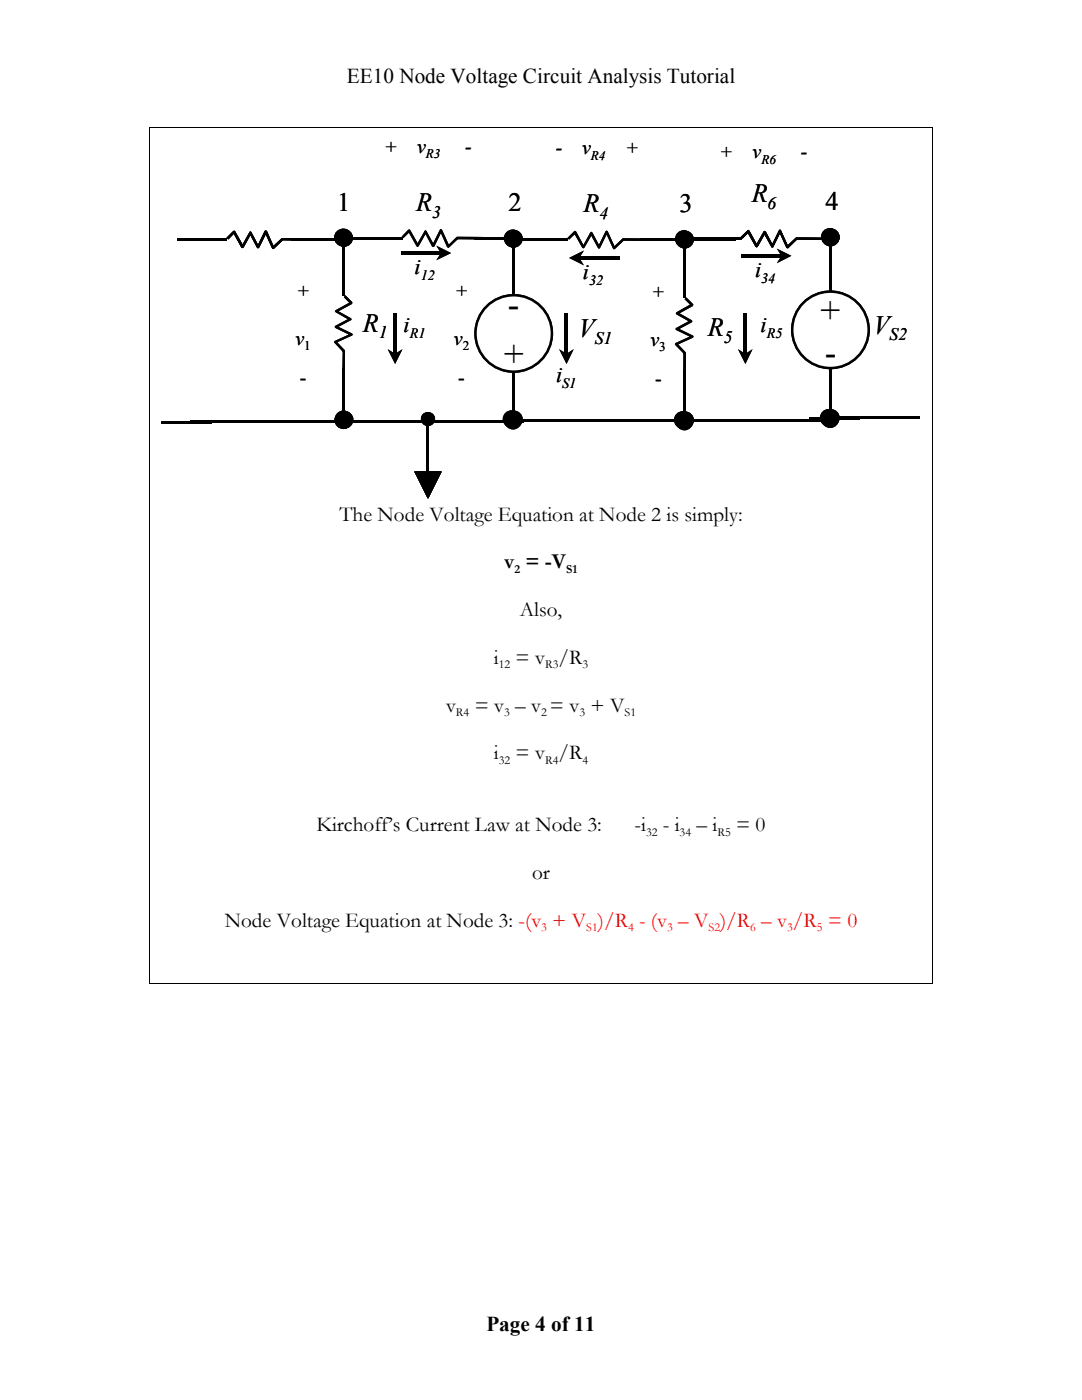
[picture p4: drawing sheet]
<svg xmlns="http://www.w3.org/2000/svg" width="216mm" height="279mm" viewBox="0 0 216 279" stroke-linecap="round" stroke-linejoin="round" font-family="sans-serif">
<g fill="#000">
<path d="M35.4 47.5h10v.5h-10zM46.5 46.1l.2-.1 .2 .1 1.7 3-.2 .2-.2-.2h.3h-.3l1.6-2.8 .2-.1 .1 .1 1.6 2.9-.2 .1-.2-.2h.4l-.4 .1 1.6-3.2 .4 .1 1.4 3.3h-.2l-.1-.2 .3 .1h-.4l1.9-1.8h5.1v.5h-5v-.2l.2 .1-1.8 1.8h-.3l-1.6-3.4 .4 .1h-.1h-.3l.2-.2 .3 .1-1.6 3.1-.2 .2-.2-.2-1.5-2.8h.3h-.3l.2-.2 .2 .2-1.6 2.8-.2 .1-.3-.1-1.6-3 .3 .1-.3-.1 .2-.1 .2 .1-1.3 1.4-.4-.3zM58.1 47.5h10.1v.5h-10.1zM68.4 49.1h.4v9.9h-.4zM68.9 58.9l1.4 1.4-.1 .4-3 1.6-.1-.2 .1-.2v.4v-.4l2.8 1.6 .2 .2-.1 .2-3 1.5-.1-.2 .2-.1v.3l-.1-.4 3.1 1.5 .2 .3-3.4 1.7-.1-.3h.2v.2v-.3l1.7 1.9v5.1h-.5l.1-5h.2l-.2 .1-1.8-1.9v-.1l3.5-1.7-.1 .4-.1-.1 .1-.2 .2 .2-.2 .2-3.1-1.6-.1-.2 .1-.2 2.9-1.5-.1 .4v-.4l.2 .2-.1 .2-2.9-1.6-.1-.2 .1-.2 3.1-1.7-.2 .3 .1-.2 .2 .2-.2 .1-1.3-1.3zM70.4 47.3h9.9v.5h-9.9zM80 50.2h8.1v.6h-8.1zM81.5 45.8h.1l.2 .1 1.7 3-.2 .1-.1-.1h.3h-.4l1.7-2.9 .3 .1 1.6 2.9-.3 .1-.1-.2h.3l-.4 .1 1.7-3.3 .3 .1 1.5 3.3-.2 .1-.1-.2h.1l-.2 .1 1.9-1.9 5 .1v.5h-5v-.3l.2 .2-1.9 1.7h-.1l-1.6-3.3h.4l-.1 .1-.3-.1 .2-.1 .2 .1-1.5 3.1-.3 .1-.2-.1-1.5-2.9 .4 .1h-.1h-.3l.2-.2 .2 .2-1.6 2.7-.2 .2-.2-.2-1.7-3 .3 .1h-.2l.1-.2 .2 .2-1.3 1.3-.3-.3zM94.7 47.3h9v.5h-9zM102.2 49.3h.5v9.9h-.5zM103.3 47.6h10v.5h-10zM127.7 47.6h9v.5h-9z"/>
<path d="M136.4 49.4h.5v10h-.5zM136.6 59.7l.4-.3 1.3 1.3-.1 .4-3 1.6-.1-.2 .2-.1v.3l-.1-.4 2.9 1.6v.3l-3 1.7v-.2l.1-.2 .1 .2-.1 .1-.1-.4 3.2 1.6 .1 .2-.1 .2-3.3 1.5-.1-.2 .2-.1v.2v-.3l1.7 1.8v5.1h-.5l.1-4.9h.2l-.1 .1-1.8-1.9v-.2l3.4-1.5-.1 .4v-.4l.1 .2v.2l-3.3-1.7 .1-.3 2.9-1.5v.4l-.1-.1 .1-.2 .1 .1-.1 .2-2.8-1.6-.2-.2 .2-.2 3-1.7-.1 .3v-.2l.2 .1-.2 .2zM137.8 47.5h9v.5h-9zM138.1 47.4h9.9v.5h-9.9zM147.8 47.3l1.4-1.4h.2l1.8 3.1-.2 .1-.2-.1 .3-.1v.1h-.3l1.6-2.8 .2-.1 .2 .1 1.5 2.9-.2 .1-.2-.2h.4l-.4 .1 1.6-3.2 .1-.1 .2 .2 1.5 3.2-.2 .1-.1-.2h.3h-.4l1.9-1.7h5.1v.5l-5-.1v-.2l.2 .2-2 1.8-.2-.2-1.5-3.2h.4h-.3l.1-.1 .2 .1-1.5 3.2h-.2h-.2l-1.6-3 .4 .1-.1 .1-.2-.1 .2-.2 .2 .1-1.6 2.9-.3 .1-1.8-3.1 .3 .1-.2-.1 .1-.2 .2 .2-1.4 1.4zM165.5 49h.5v9.9h-.5zM78.5 62.6h.6v8.1h-.6zM112.7 62.6h.6v8.1h-.6zM148.4 62.6h.6v8.1h-.6zM32.1 84h10.1v.5h-10.1zM38 83.9h10.1v.6h-10.1zM48.1 83.9h10.1v.6h-10.1z"/>
<path d="M58.2 83.9h10.1v.6h-10.1zM68.3 83.8h10v.5h-10zM68.3 73.5h.5v9h-.5zM74.2 83.8h10.1v.5h-10.1zM84.3 83.8h10.1v.5h-10.1zM85.1 84h.6v10.1h-.6zM94.4 83.8h10.1v.5h-10.1zM102.2 73.7h.4v9.1h-.4zM103.4 83.7h10.1v.5h-10.1zM113.6 83.7h10.1v.5h-10.1zM123.4 83.7h10.1v.5h-10.1zM132.4 83.7h10.1v.5h-10.1z"/>
<path d="M136.3 73.9h.5v9.1h-.5zM138.4 83.6h10.1v.5h-10.1zM141.6 83.6h10.1v.5h-10.1zM144.3 83.6h10.1v.5h-10.1zM154.4 83.6h10.1v.5h-10.1zM161.5 83.2h10.1v.5h-10.1zM165.5 73.5h.4v9h-.4zM167.5 83.1h10.1v.6h-10.1zM170.7 83.1h10.1v.6h-10.1zM173.5 83.1h10.1v.6h-10.1z"/>
</g>
<g fill="#000" stroke="#000" stroke-width=".49">
<circle cx="68.5" cy="47.4" r="1.55"/>
<circle cx="68.6" cy="47.4" r="1.52"/>
<circle cx="68.7" cy="47.5" r="1.54"/>
<circle cx="102.3" cy="47.6" r="1.52"/>
<circle cx="102.5" cy="47.7" r="1.52"/>
<circle cx="102.5" cy="47.6" r="1.55"/>
<circle cx="136.5" cy="47.7" r="1.52"/>
<circle cx="136.6" cy="47.8" r="1.52"/>
<circle cx="136.7" cy="47.8" r="1.54"/>
<circle cx="165.6" cy="47.3" r="1.52"/>
<circle cx="165.7" cy="47.4" r="1.54"/>
<circle cx="165.8" cy="47.3" r="1.54"/>
<circle cx="68.6" cy="83.7" r="1.52"/>
<circle cx="68.6" cy="83.9" r="1.55"/>
<circle cx="68.8" cy="83.8" r="1.54"/>
<circle cx="102.1" cy="83.7" r="1.55"/>
<circle cx="102.4" cy="83.9" r="1.52"/>
<circle cx="102.5" cy="83.7" r="1.55"/>
<circle cx="136.3" cy="83.8" r="1.54"/>
<circle cx="136.6" cy="84.1" r="1.53"/>
<circle cx="136.7" cy="83.9" r="1.54"/>
<circle cx="165.4" cy="83.4" r="1.54"/>
<circle cx="165.7" cy="83.6" r="1.52"/>
<circle cx="165.8" cy="83.4" r="1.54"/>
</g>
<g fill="#000" stroke="#000" stroke-width=".2">
<path d="M82.8 94.1h5.2l-2.6 5.3z"/>
<circle cx="85.4" cy="83.6" r="1.31"/>
</g>
<path d="M87.1 49l2.9 1.5-2.9 1.4 .9-1.4zM77.4 69.7l1.4 .9 1.5-.9-1.5 2.9zM111.6 69.7l1.4 .9 1.5-.9-1.5 2.9zM147.2 69.7l1.5 .9 1.5-.9-1.5 2.9z" fill="#000"/>
<circle cx="165.7" cy="65.8" r="7.6" fill="#fff" stroke="#000" stroke-width=".49"/>
<path d="M114.6 46.1h.1l.2 .1 1.7 3-.2 .1-.2-.2h.4l-.4 .1 1.7-2.9 .3 .1 1.5 2.9-.2 .1-.1-.2 .2-.1 .1 .1-.4 .1 1.5-3.2 .2-.1 .3 .1 1.4 3.3-.2 .1-.1-.2 .3 .1h-.3l1.9-1.9 5 .1v.5l-5-.1v-.2l.2 .2-1.8 1.7h-.3l-1.6-3.3h.4h-.3l.1-.1 .3 .1-1.6 3.1-.3 .1-1.7-3 .4 .1h-.3l.2-.2 .2 .2-1.6 2.7-.2 .2-.2-.2-1.7-3 .2 .2-.1-.1 .1-.2 .2 .2-1.3 1.3-.4-.3zM115.5 51.1h8.1v.7h-8.1zM147.9 50.7h8.1v.7h-8.1z" fill="#000"/>
<path d="M113.6 51.5l2.9-1.5-.9 1.5 .9 1.5zM155 49.6l2.9 1.5-2.9 1.4 .9-1.4z" fill="#000"/>
<circle cx="102.5" cy="66.5" r="7.6" fill="#fff" stroke="#000" stroke-width=".49"/>
<g fill="#000">
<path d="M35.4 47.5h10v.5h-10zM46.5 46.1l.2-.1 .2 .1 1.7 3-.2 .2-.2-.2h.3h-.3l1.6-2.8 .2-.1 .1 .1 1.6 2.9-.2 .1-.2-.2h.4l-.4 .1 1.6-3.2 .4 .1 1.4 3.3h-.2l-.1-.2 .3 .1h-.4l1.9-1.8h5.1v.5h-5v-.2l.2 .1-1.8 1.8h-.3l-1.6-3.4 .4 .1h-.1h-.3l.2-.2 .3 .1-1.6 3.1-.2 .2-.2-.2-1.5-2.8h.3h-.3l.2-.2 .2 .2-1.6 2.8-.2 .1-.3-.1-1.6-3 .3 .1-.3-.1 .2-.1 .2 .1-1.3 1.4-.4-.3zM58.1 47.5h10.1v.5h-10.1zM68.4 49.1h.4v9.9h-.4zM68.9 58.9l1.4 1.4-.1 .4-3 1.6-.1-.2 .1-.2v.4v-.4l2.8 1.6 .2 .2-.1 .2-3 1.5-.1-.2 .2-.1v.3l-.1-.4 3.1 1.5 .2 .3-3.4 1.7-.1-.3h.2v.2v-.3l1.7 1.9v5.1h-.5l.1-5h.2l-.2 .1-1.8-1.9v-.1l3.5-1.7-.1 .4-.1-.1 .1-.2 .2 .2-.2 .2-3.1-1.6-.1-.2 .1-.2 2.9-1.5-.1 .4v-.4l.2 .2-.1 .2-2.9-1.6-.1-.2 .1-.2 3.1-1.7-.2 .3 .1-.2 .2 .2-.2 .1-1.3-1.3zM70.4 47.3h9.9v.5h-9.9zM80 50.2h8.1v.6h-8.1zM81.5 45.8h.1l.2 .1 1.7 3-.2 .1-.1-.1h.3h-.4l1.7-2.9 .3 .1 1.6 2.9-.3 .1-.1-.2h.3l-.4 .1 1.7-3.3 .3 .1 1.5 3.3-.2 .1-.1-.2h.1l-.2 .1 1.9-1.9 5 .1v.5h-5v-.3l.2 .2-1.9 1.7h-.1l-1.6-3.3h.4l-.1 .1-.3-.1 .2-.1 .2 .1-1.5 3.1-.3 .1-.2-.1-1.5-2.9 .4 .1h-.1h-.3l.2-.2 .2 .2-1.6 2.7-.2 .2-.2-.2-1.7-3 .3 .1h-.2l.1-.2 .2 .2-1.3 1.3-.3-.3zM94.7 47.3h9v.5h-9zM102.2 49.3h.5v9.9h-.5zM103.3 47.6h10v.5h-10zM127.7 47.6h9v.5h-9z"/>
<path d="M136.4 49.4h.5v10h-.5zM136.6 59.7l.4-.3 1.3 1.3-.1 .4-3 1.6-.1-.2 .2-.1v.3l-.1-.4 2.9 1.6v.3l-3 1.7v-.2l.1-.2 .1 .2-.1 .1-.1-.4 3.2 1.6 .1 .2-.1 .2-3.3 1.5-.1-.2 .2-.1v.2v-.3l1.7 1.8v5.1h-.5l.1-4.9h.2l-.1 .1-1.8-1.9v-.2l3.4-1.5-.1 .4v-.4l.1 .2v.2l-3.3-1.7 .1-.3 2.9-1.5v.4l-.1-.1 .1-.2 .1 .1-.1 .2-2.8-1.6-.2-.2 .2-.2 3-1.7-.1 .3v-.2l.2 .1-.2 .2zM137.8 47.5h9v.5h-9zM138.1 47.4h9.9v.5h-9.9zM147.8 47.3l1.4-1.4h.2l1.8 3.1-.2 .1-.2-.1 .3-.1v.1h-.3l1.6-2.8 .2-.1 .2 .1 1.5 2.9-.2 .1-.2-.2h.4l-.4 .1 1.6-3.2 .1-.1 .2 .2 1.5 3.2-.2 .1-.1-.2h.3h-.4l1.9-1.7h5.1v.5l-5-.1v-.2l.2 .2-2 1.8-.2-.2-1.5-3.2h.4h-.3l.1-.1 .2 .1-1.5 3.2h-.2h-.2l-1.6-3 .4 .1-.1 .1-.2-.1 .2-.2 .2 .1-1.6 2.9-.3 .1-1.8-3.1 .3 .1-.2-.1 .1-.2 .2 .2-1.4 1.4zM165.5 49h.5v9.9h-.5zM78.5 62.6h.6v8.1h-.6zM112.7 62.6h.6v8.1h-.6zM148.4 62.6h.6v8.1h-.6zM32.1 84h10.1v.5h-10.1zM38 83.9h10.1v.6h-10.1zM48.1 83.9h10.1v.6h-10.1z"/>
<path d="M58.2 83.9h10.1v.6h-10.1zM68.3 83.8h10v.5h-10zM68.3 73.5h.5v9h-.5zM74.2 83.8h10.1v.5h-10.1zM84.3 83.8h10.1v.5h-10.1zM85.1 84h.6v10.1h-.6zM94.4 83.8h10.1v.5h-10.1zM102.2 73.7h.4v9.1h-.4zM103.4 83.7h10.1v.5h-10.1zM113.6 83.7h10.1v.5h-10.1zM123.4 83.7h10.1v.5h-10.1zM132.4 83.7h10.1v.5h-10.1z"/>
<path d="M136.3 73.9h.5v9.1h-.5zM138.4 83.6h10.1v.5h-10.1zM141.6 83.6h10.1v.5h-10.1zM144.3 83.6h10.1v.5h-10.1zM154.4 83.6h10.1v.5h-10.1zM161.5 83.2h10.1v.5h-10.1zM165.5 73.5h.4v9h-.4zM167.5 83.1h10.1v.6h-10.1zM170.7 83.1h10.1v.6h-10.1zM173.5 83.1h10.1v.6h-10.1z"/>
</g>
<g fill="#000" stroke="#000" stroke-width=".49">
<circle cx="68.5" cy="47.4" r="1.55"/>
<circle cx="68.6" cy="47.4" r="1.52"/>
<circle cx="68.7" cy="47.5" r="1.54"/>
<circle cx="102.3" cy="47.6" r="1.52"/>
<circle cx="102.5" cy="47.7" r="1.52"/>
<circle cx="102.5" cy="47.6" r="1.55"/>
<circle cx="136.5" cy="47.7" r="1.52"/>
<circle cx="136.6" cy="47.8" r="1.52"/>
<circle cx="136.7" cy="47.8" r="1.54"/>
<circle cx="165.6" cy="47.3" r="1.52"/>
<circle cx="165.7" cy="47.4" r="1.54"/>
<circle cx="165.8" cy="47.3" r="1.54"/>
<circle cx="68.6" cy="83.7" r="1.52"/>
<circle cx="68.6" cy="83.9" r="1.55"/>
<circle cx="68.8" cy="83.8" r="1.54"/>
<circle cx="102.1" cy="83.7" r="1.55"/>
<circle cx="102.4" cy="83.9" r="1.52"/>
<circle cx="102.5" cy="83.7" r="1.55"/>
<circle cx="136.3" cy="83.8" r="1.54"/>
<circle cx="136.6" cy="84.1" r="1.53"/>
<circle cx="136.7" cy="83.9" r="1.54"/>
<circle cx="165.4" cy="83.4" r="1.54"/>
<circle cx="165.7" cy="83.6" r="1.52"/>
<circle cx="165.8" cy="83.4" r="1.54"/>
</g>
<g fill="#000" stroke="#000" stroke-width=".2">
<path d="M82.8 94.1h5.2l-2.6 5.3z"/>
<circle cx="85.4" cy="83.6" r="1.31"/>
</g>
<path d="M87.1 49l2.9 1.5-2.9 1.4 .9-1.4zM77.4 69.7l1.4 .9 1.5-.9-1.5 2.9zM111.6 69.7l1.4 .9 1.5-.9-1.5 2.9zM147.2 69.7l1.5 .9 1.5-.9-1.5 2.9z" fill="#000"/>
<circle cx="165.7" cy="65.8" r="7.6" fill="#fff" stroke="#000" stroke-width=".49"/>
<path d="M114.6 46.1h.1l.2 .1 1.7 3-.2 .1-.2-.2h.4l-.4 .1 1.7-2.9 .3 .1 1.5 2.9-.2 .1-.1-.2 .2-.1 .1 .1-.4 .1 1.5-3.2 .2-.1 .3 .1 1.4 3.3-.2 .1-.1-.2 .3 .1h-.3l1.9-1.9 5 .1v.5l-5-.1v-.2l.2 .2-1.8 1.7h-.3l-1.6-3.3h.4h-.3l.1-.1 .3 .1-1.6 3.1-.3 .1-1.7-3 .4 .1h-.3l.2-.2 .2 .2-1.6 2.7-.2 .2-.2-.2-1.7-3 .2 .2-.1-.1 .1-.2 .2 .2-1.3 1.3-.4-.3zM115.5 51.1h8.1v.7h-8.1zM147.9 50.7h8.1v.7h-8.1z" fill="#000"/>
<path d="M113.6 51.5l2.9-1.5-.9 1.5 .9 1.5zM155 49.6l2.9 1.5-2.9 1.4 .9-1.4z" fill="#000"/>
<circle cx="102.5" cy="66.5" r="7.6" fill="#fff" stroke="#000" stroke-width=".49"/>
<path d="M29.7 25.4h.2v.2h-.2zM186.1 25.4h.1v.2h-.1zM29.7 196.1h.2v.2h-.2zM186.1 196.1h.1v.2h-.1z" fill="#000"/>
<path d="M29.8 25.6v170.5M29.9 25.5h156.2M186.2 25.6v170.5M29.9 196.2h156.2" fill="none" stroke="#000" stroke-width=".2"/>
<g font-size="7">
<text x="103.6" y="59.8" transform="rotate(-180 103.6 59.8)">-</text>
<text x="163.7" y="64.2">+</text>
<text x="104.5" y="68.2" transform="rotate(-180 104.5 68.2)">+</text>
<text x="164.6" y="72.6">-</text>
</g>
<g font-size="5.3">
<text x="150" y="40.4">R</text>
<text x="164.7" y="41.9">4</text>
<text x="67.3" y="42.2">1</text>
<text x="83" y="42.2">R</text>
<text x="101.4" y="42.2">2</text>
<text x="116.4" y="42.4">R</text>
<text x="135.6" y="42.3">3</text>
<text x="72.4" y="66.2">R</text>
<text x="115.5" y="67.3">V</text>
<text x="141.2" y="67.1">R</text>
<text x="174.3" y="66.6">V</text>
</g>
<g font-size="4.4">
<text x="82.7" y="54.7">i</text>
<text x="116.3" y="55.7">i</text>
<text x="150.7" y="55.3">i</text>
<text x="80.5" y="66.3">i</text>
<text x="151.8" y="66.3">i</text>
<text x="111" y="76.3">i</text>
</g>
<g font-size="4.2">
<text x="69.2" y="16.5">EE10 Node Voltage Circuit Analysis Tutorial</text>
<text x="67.7" y="103.9">The Node Voltage Equation at Node 2 is simply:</text>
<text x="100.7" y="113.5">v = -V</text>
<text x="103.7" y="123">Also,</text>
<text x="98.6" y="132.5">i</text>
<text x="102.9" y="132.5">= v /R</text>
<text x="89" y="142">v</text>
<text x="94.7" y="142">= v – v = v + V</text>
<text x="98.6" y="151.6">i</text>
<text x="102.9" y="151.6">= v /R</text>
<text x="63.1" y="165.9">Kirchoff’s Current Law at Node 3:</text>
<text x="126.6" y="165.9">-i</text>
<text x="132.3" y="165.9">- i</text>
<text x="139" y="165.9">– i</text>
<text x="146.9" y="165.9">= 0</text>
<text x="106.2" y="175.4">or</text>
<text x="44.8" y="184.9">Node Voltage Equation at Node 3: -(v + V )/R - (v – V )/R – v /R = 0</text>
<text x="97.1" y="265.7">Page 4 of 11</text>
</g>
<g font-size="3.9">
<text x="76.6" y="30.5">+</text>
<text x="83.2" y="30.5">v</text>
<text x="92.9" y="30.5">-</text>
<text x="110.9" y="30.8">-</text>
<text x="116.2" y="30.8">v</text>
<text x="124.8" y="30.8">+</text>
<text x="143.6" y="31.6">+</text>
<text x="150.2" y="31.6">v</text>
<text x="159.8" y="31.6">-</text>
<text x="59.2" y="59.3">+</text>
<text x="90.8" y="59.3">+</text>
<text x="130" y="59.5">+</text>
<text x="58.9" y="68.8">v</text>
<text x="90.6" y="68.8">v</text>
<text x="129.8" y="69">v</text>
<text x="59.8" y="76.7">-</text>
<text x="91.5" y="76.7">-</text>
<text x="130.7" y="76.8">-</text>
</g>
<g font-size="3.5">
<text x="153.2" y="41.7">6</text>
<text x="86.2" y="43.5">3</text>
<text x="119.6" y="43.7">4</text>
<text x="75.6" y="67.5">1</text>
<text x="118.7" y="68.6">S1</text>
<text x="144.5" y="68.4">5</text>
<text x="177.5" y="67.9">S2</text>
</g>
<g font-size="2.8">
<text x="84" y="55.8">12</text>
<text x="117.5" y="56.8">32</text>
<text x="151.9" y="56.4">34</text>
<text x="81.8" y="67.4">R1</text>
<text x="153" y="67.4">R5</text>
<text x="112.2" y="77.4">S1</text>
</g>
<g font-size="2.6">
<text x="85" y="31.6">R3</text>
<text x="117.9" y="31.9">R4</text>
<text x="151.9" y="32.7">R6</text>
<text x="60.7" y="69.9">1</text>
<text x="92.3" y="69.9">2</text>
<text x="131.5" y="70.1">3</text>
</g>
<g font-size="2.5">
<text x="102.6" y="114.3">2</text>
<text x="113" y="114.3">S1</text>
<text x="99.5" y="133.4">12</text>
<text x="108.8" y="133.4">R3</text>
<text x="116.2" y="133.4">3</text>
<text x="91" y="142.9">R4</text>
<text x="100.6" y="142.9">3</text>
<text x="108" y="142.9">2</text>
<text x="115.6" y="142.9">3</text>
<text x="124.6" y="142.9">S1</text>
<text x="99.5" y="152.4">32</text>
<text x="108.8" y="152.4">R4</text>
<text x="116.2" y="152.4">4</text>
<text x="128.9" y="166.8">32</text>
<text x="135.6" y="166.8">34</text>
<text x="143.1" y="166.8">R5</text>
</g>
<g font-size="2.5" fill="#f00">
<text x="108" y="185.8">3</text>
<text x="117" y="185.8">S1</text>
<text x="125.3" y="185.8">4</text>
<text x="133.1" y="185.8">3</text>
<text x="141.4" y="185.8">S2</text>
<text x="149.7" y="185.8">6</text>
<text x="157.1" y="185.8">3</text>
<text x="163" y="185.8">5</text>
</g>
</svg>
